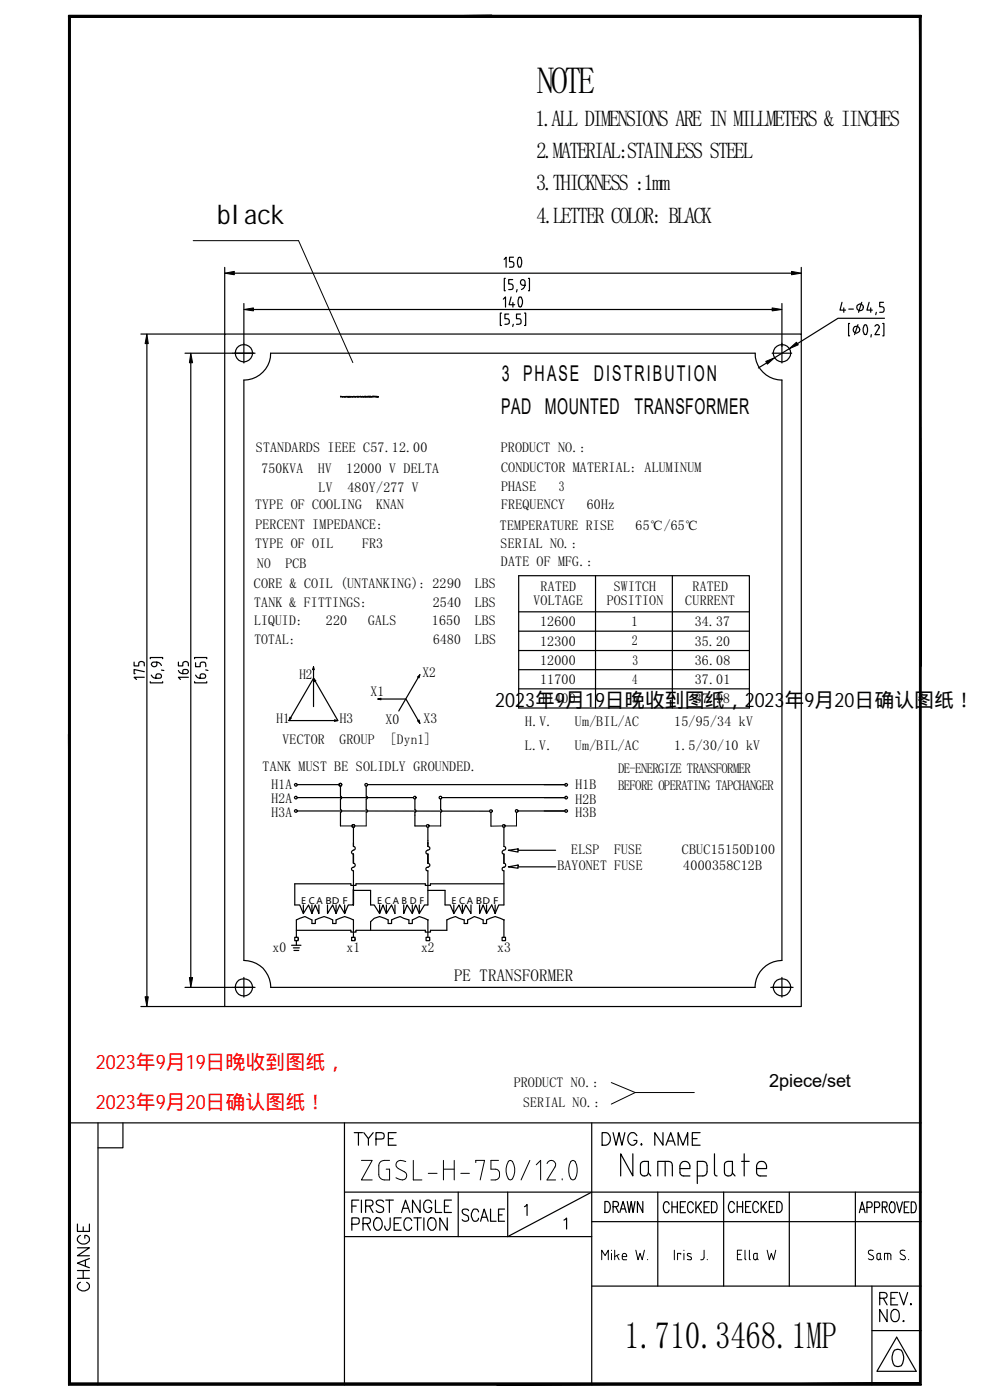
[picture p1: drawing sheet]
<svg xmlns="http://www.w3.org/2000/svg" width="210mm" height="297mm" viewBox="0 0 210 297" stroke-linecap="round" stroke-linejoin="round" font-family="sans-serif">
<g fill="none" stroke="#000" stroke-width=".25">
<path d="M14.5 3.3v290.5h180.9M47.7 56.7v14.2h-17.8M49.7 58h118.2M106.9 55l.5-.4v2.1M107.2 59.1h-.2v2.6h.2M108.8 59.3h-.9v.9h.5a.61 .61 0 0 1 .4 .6 .61 .61 0 0 1-.4 .6h-.5M108.9 54.6h-.8v.9h.5a.62 .62 0 0 1 .4 .6 .62 .62 0 0 1-.4 .6h-.5M110 54.7l.2-.1a1.44 1.44 0 0 1 0 2.1l-.2-.1-.2-.7zM112.1 59.1h.2v2.6h-.2M170 56.7v14.2M31.2 72.9v138.6M39.2 74.9h14.9"/>
<path d="M40.5 77v130.4M47.7 70.9h122.3v142.6h-122.3zM51.7 64.4v12.6M53.8 65.7h110M106.4 66.4h-.3v2.6h.3M106.8 63.5l.4-.5v2.2M107.9 66.6h-.8v1h.5a.61 .61 0 0 1 .4 .6 .61 .61 0 0 1-.4 .6h-.5M108.4 63l-.4 1.6h1.2M108.8 64.2v1M108.9 68.8l-.1 .5M109.7 61.4l-.1 .5M110.1 63.1l.3-.1a1.39 1.39 0 0 1 0 2.2 1.64 1.64 0 0 1-.3-2.1z"/>
<path d="M110.4 66.6h-.8v1h.5a.61 .61 0 0 1 .4 .6 .61 .61 0 0 1-.4 .6h-.5M111.3 66.4h.2v2.6h-.2M111.4 60.5h-.5a.58 .58 0 0 1-.5-.7 .58 .58 0 0 1 .7-.4 1.35 1.35 0 0 1-.5 2M162.6 77l-1.7 1.1M163.8 74.9h4.1M165.9 64.4v12.6M167.4 74l-3.1 1.9M178.6 64.1l-.4 1.7h1.2M179 65.3v1M180 65.6h1M180.2 68.6h-.2v2.6h.2M182 68.9l-.7 2.1"/>
<path d="M182.8 64.1l-.7 2.2M183.3 69l.3-.1a1.56 1.56 0 0 1 .2 2l-.2 .1a1.43 1.43 0 0 1-.3-2zM184.4 64.1l-.5 1.7h1.1M184.7 65.3v1M184.8 71l-.1 .5M185.6 69.2l.5-.3a.49 .49 0 0 1 .3 .7l-.8 1.4h1M185.9 66.3l-.1 .5M187.2 68.6h.3v2.6h-.3M187.4 64.1h-.8v1h.5a.61 .61 0 0 1 .4 .6 .61 .61 0 0 1-.4 .6h-.5M187.6 67.5h-9.8l-8.6 5.4M51.7 80.6a5.7 5.7 0 0 0 5.7-5.7h102.8a5.7 5.7 0 0 0 5.7 5.7M51.7 80.6v123.2a5.6 5.6 0 0 1 5.7 5.7"/>
<path d="M165.9 80.6v123.2a5.8 5.8 0 0 0-5.8 5.7M31.9 139.7v-.2h2.6v.2M41.3 139.7v-.2h2.6v.2M110 122.1h49v28.1h-49zM110 129.8h49M110 133.9h49M110 138h49M126.3 122.1v28.1M142.6 122.1v28.1M28.4 140.5v.8h1v-.5a.6 .6 0 0 1 .6-.5 .6 .6 0 0 1 .6 .5v.5M30.6 143.7h-2.2l.6 .4M30.6 142.5l-2.2-.5v.9h.3"/>
<path d="M31.9 144.6v.3h2.6v-.3M32.1 143.2a1.52 1.52 0 0 0 2.1 .5 .59 .59 0 0 0-.4-.7 .59 .59 0 0 0-.7 .4v.5M33.3 140.5v.4a.55 .55 0 0 1-.7 .5 .55 .55 0 0 1-.4-.7 1.43 1.43 0 0 1 2 .5M34.2 142.2h.6M37.8 142.2a1.43 1.43 0 0 0 2.1 .5 .56 .56 0 0 0-.5-.7 .56 .56 0 0 0-.6 .5v.4M37.8 140.5v.8h1v-.5a.6 .6 0 0 1 .6-.5 .6 .6 0 0 1 .6 .5v.5M40 143.7h-2.2l.5 .4M41.3 144.6v.3h2.6v-.3M41.5 143.2a1.49 1.49 0 0 0 2.1 .5 .57 .57 0 0 0-.5-.7 .57 .57 0 0 0-.6 .4v.5M41.5 140.6v.8h1v-.5a.61 .61 0 0 1 .6-.5 .61 .61 0 0 1 .5 .5v.5M43.6 142.1l.5 .1M66.5 143.9l5.2 9h-10.4z"/>
<path d="M66.5 142.1v7.8M80.1 148.3h6l3 5.2M89.1 143.1l-4.5 7.7M110 142.1h49M110 146.1h49M62.6 166.3h.3l.2 .2-.2 .2h-.3l-.2-.2zM62.6 169h.3l.2 .2-.2 .2h-.3l-.2-.2zM62.6 171.8h.3l.2 .2-.2 .3h-.3l-.2-.3zM63.1 172l40.7 .1M63.1 169.2h24.6M63.1 166.5h8.8M72 166.3h.4v.4h-.4z"/>
<path d="M72.2 166.8v2.1l.3 .3-.3 .3v2.2l.3 .3-.3 .3v2.9M74.7 175h.5v.4h-.5zM75 175.5v4.1M75 179.6l.3 .1 .1 .3-.2 .3h-.2a.45 .45 0 0 0-.4 .4 .45 .45 0 0 0 .2 .4l.2 .1v1.9a.46 .46 0 0 1 .3 .6 .46 .46 0 0 1-.5 .3l-.3 .3 .3 .4h.2v7.3v-3.3v3.3h-1.1l-.8 1.8v-1.8M75 178.8v.8M77.5 166.3h.4v.4h-.4zM77.7 166.8v2.1l.3 .3-.3 .3v2.2l.3 .3-.3 .3M78 166.5h41.8h-4.4M87.8 169h.4v.4h-.4l-.1-.2zM88 169.5v2.2l.3 .3-.3 .3v2.9h2.5M90.5 175h.5v.4h-.5zM90.8 175.5v4.1l.3 .1 .1 .3-.1 .2-.6 .3-.2 .3 .2 .3 .3 .1v1.9l.3 .2 .1 .3-.4 .4"/>
<path d="M93.2 169h.4v.4h-.4zM93.5 169.5v2.2l.2 .3-.2 .3M93.7 169.2h26.1h-4.4M103.9 171.9h.5v.4l-.3 .1-.2-.1zM104.1 172.4v2.9M106.6 175h.5v.4h-.5zM106.9 175.5v4.1l.3 .1 .1 .3-.2 .3h-.2a.45 .45 0 0 0-.4 .4 .45 .45 0 0 0 .2 .4l.2 .1v1.9a.43 .43 0 0 1 .4 .5 .43 .43 0 0 1-.4 .4M109.4 171.8h.4v.5h-.4zM109.9 172h9.9h-4.4M119.9 166.3h.4l.1 .2-.1 .2h-.4zM119.9 169h.4l.1 .2-.1 .2h-.4zM119.9 171.8h.4l.1 .2-.1 .3h-.4z"/>
<path d="M62.5 198.8h.7v.8h-.7zM62.9 198.8v-3.6l1.8-.8 1.5 .8v.7h.7v-.7l1.8-.8 1.9 .8v.7h.7v-.7l1.8-.8 1.1 .4 .8 .4v3.6M62.9 199.6v.9M64.3 192v1.8M66.2 192v1.8l.7-1.8 .7 1.8v-1.8M69.5 192v1.8l1.1-1.8 .7 1.8v-1.8M71.3 193.8l.8-1.8 1 1.8M74.6 198.8h.7v.8h-.7zM75 188.9h3.6v3.1h.8l1.1 1.8M80.5 192v1.8l.7-1.8 .8 1.8 1.1-1.8 .7 1.8v-1.8M82 192v1.8M87.5 192v1.8"/>
<path d="M88.9 192v1.8M90.4 198.8h.7v.8h-.7zM90.8 195.2l-1.9-.8-1.4 .8v.7h-.8v-.7l-1.8-.8-1.8 .8v.7h-.8v-.7l-1.8-.8-1.1 .4-.8 .7v1.9M90.8 184h-.3l-.2 .3 .2 .4h.3v7.3h-.8l-1.1 1.8-.7-1.8-.7 1.8-1.1-1.8-.8 1.8v-1.8M90.8 188.9h3.6v3.1h1.1l.8 1.8v-1.8M90.8 195.2v3.6M90.8 195.2h.1M90.8 184h.1M98.1 192v1.8M99.9 192v1.8l-1.1-1.8-.7 1.8-.7-1.8-1.1 1.8M101.7 192v1.8l.8-1.8 .7 1.8v-1.8M105 192v1.8l-.7-1.8-1.1 1.8"/>
<path d="M106.5 198.8h.7v.8h-.7zM106.9 195.2l-1.9-.8-1.8 .8v.7h-.7v-.7l-1.9-.8-1.4 .8v.7h-.7v-.7l-1.9-.8-1.8 .8v2.2h-3.5v.3h-1.1v-.3h-14.7v.3h-1.1v-.3h-11.5M106.9 187.5h-15.6v.3h-1.1v-.3h-14.7v.3h-1.1v-.3h-11.9v4.5h1.1l.7 1.8 1.1-1.8 .8 1.8M106.9 184h-.2l-.2 .3 .1 .3 .3 .1v7.3h-1.1l-.8 1.8M106.9 195.2h.1M106.9 195.2v3.6M106.9 184h.1M107.8 183.9l2.1-.4v.7zM107.8 180.4l2.1-.3v.7zM109.9 183.9h8M109.9 180.4h8M29.9 213.5h17.8"/>
<path d="M39.2 209.5h14.9M51.7 207.3v4.2M57.4 209.5h102.8M61.8 200.5h2M62.2 201.1h1.3M62.4 201.6h1M163.5 209.5h4.7M165.9 207.3v4.2M14.5 238.2h180.9M20.8 238.2v55.6M26.1 238.2v5.3h-5.3M73.1 238.2v55.6"/>
<path d="M125.5 238.2v55.6M16.4 259.7v1.5h2.6v-1.5M73.1 252.9h122.3M74.6 259.7l1.4-.1 .2-.4-.2-.8h-1.4v2.6M74.6 255.9h1M75.1 240.3h1.8M76 240.3v2.7M76.1 254.6h-1.5v2.6M76.7 254.6v2.6M77 259.6l1.4-.1 .2-.4-.1-.5-.5-.2h-1v2.6M77.2 240.3l.9 1.3v1.4M77.6 255.9h1l.3-.2a.63 .63 0 0 0 .2-.7 .63 .63 0 0 0-.5-.4h-1v2.6"/>
<path d="M77.8 259.6l.8 1.4M78.4 255.9l.7 1.3M79.2 240.3l-1.1 1.3M79.7 258.4a.91 .91 0 0 1 1.4 .9 1.22 1.22 0 0 1-1.2 1.7 1.65 1.65 0 0 1-.2-2.6zM79.8 241.6h1.5a.73 .73 0 0 0 .2-.8 .73 .73 0 0 0-.6-.5h-1.1v2.7M81.4 255a.85 .85 0 0 0-.9-.4 .85 .85 0 0 0-.7 .6 2.52 2.52 0 0 0 1.5 1 .63 .63 0 0 1-.5 1h-.5l-.5-.4M81.8 254.6h1.6M82.4 241.6h1M82.6 254.6v2.6M82.8 258.4v2a.73 .73 0 0 1-.8 .6l-.3-.3-.1-.6M83.6 259.6h.9M84 240.3h-1.6v2.7h1.6"/>
<path d="M85.1 258.4h-1.5v2.6h1.5M85.2 257.2l.8-2.6 1 2.6M85.5 256.3h1.2M87.3 259a.85 .85 0 0 0-1-.6 .85 .85 0 0 0-.6 .9 1.18 1.18 0 0 0 1.1 1.7l.5-.6M87.8 258.4h1.6M88.6 258.4v2.6M89.1 254.6v2.6l-1.6-2.6v2.6M89.9 258.4v2.6M91.2 258.4h.7a1.62 1.62 0 0 1 0 2.6 1.18 1.18 0 0 1-1.2-1.7zM91.6 255.2a.87 .87 0 0 0-1.1-.6 .87 .87 0 0 0-.6 1 1.22 1.22 0 0 0 1.1 1.6 .93 .93 0 0 0 .6-1h-.6M92.4 254.6v2.6h1.3M94.3 255.9h.9"/>
<path d="M94.9 258.4v2.6l-1.6-2.6v2.6M95.8 254.6h-1.5v2.6h1.5M97.2 252.9v9.4M99.4 256.8a.73 .73 0 0 0-.8-.3 .73 .73 0 0 0-.6 .6l.4 .5 .7 .3a.71 .71 0 0 1 .2 1 .71 .71 0 0 1-1.1 .1l-.2-.3M101.5 257.1l-.1-.3a.72 .72 0 0 0-1-.2 1.72 1.72 0 0 0 .2 2.5l.7-.1 .2-.6M101.9 259.1l.8-2.6 .8 2.6M102.2 258.2h1M104.1 256.5v2.6h1.1M105.7 257.7h.8M107 256.5h-1.3v2.6h1.3M107.7 252.9v9.4l17.8-9.4M111.3 256l.5-.5v2.4"/>
<path d="M119.6 258.8l.6-.4v2.3M125.5 259.2h69.9M127.7 240.3h.9a1.42 1.42 0 0 1 .9 1.3 1.42 1.42 0 0 1-.9 1.4h-.9zM128.3 254.9h.6a1.4 1.4 0 0 1 0 2.3h-.6zM130 256h.8a.56 .56 0 0 0 .4-.6 .56 .56 0 0 0-.4-.5h-.8v2.3M130 240.3l.7 2.7 .6-2.7 .6 2.7 .6-2.7M130.6 256l.6 1.2M131.5 257.2l.7-2.3 .6 2.3M131.7 256.5h.8M133.1 254.9l.4 2.3 .4-2.3 .4 2.3 .4-2.3M134.2 244.8v4.7l-2.5-4.7v4.7M135.1 240.9a.98 .98 0 0 0-1.1-.6 .98 .98 0 0 0-.8 1 1.26 1.26 0 0 0 1.3 1.7 .97 .97 0 0 0 .6-1.1h-.6"/>
<path d="M136.1 242.7l.1 .1-.1 .2-.2-.2zM136.1 246.6l.2-.2h1.2v2.3a.85 .85 0 0 1-.8 .8 .85 .85 0 0 1-.9-.8v-1.6zM136.4 254.9v2.3l-1.2-2.3v2.3M137.5 248.8l.5 .7M139.5 249.5v-3.1h2.2a.76 .76 0 0 1 .9 .9v2.2M139.5 252.9v19.9M140.6 240.3v2.7l-1.7-2.7v2.7M141.1 246.4v3.1M141.3 243l1-2.7 .9 2.7M141.6 242.1h1.3M141.9 255.5a.57 .57 0 0 0-.5-.6 .57 .57 0 0 0-.6 .6v1.2a.57 .57 0 0 0 .6 .6 .57 .57 0 0 0 .5-.6M142.5 254.9v2.4"/>
<path d="M142.5 256h1.2M143.7 254.9v2.4M143.8 243v-2.7l1.1 2.7 1-2.7v2.7M144.2 247.9h2.1a1.11 1.11 0 0 0-.7-1.5 1.11 1.11 0 0 0-1.4 1v1.3a.79 .79 0 0 0 .8 .8h1.3M144.3 256h.7M145.4 254.9h-1.1v2.4h1.1M146.9 241.6h1M147.1 255.5a.57 .57 0 0 0-.6-.6 .57 .57 0 0 0-.6 .6l-.1 .3a1.04 1.04 0 0 0 .8 1.5l.5-.6M147.6 254.9v2.4M147.9 249.5h1.2a.87 .87 0 0 0 .9-.9v-1.3a.81 .81 0 0 0-.9-.9h-1.2v4.7M148 255.9l.8 1.4M148.5 240.3h-1.6v2.7h1.6"/>
<path d="M148.8 254.9l-1.2 1.6M149.4 256h.6M150.5 254.9h-1.1v2.4h1.1M150.9 254.9h.6a1.39 1.39 0 0 1 0 2.4h-.6zM151.6 244.8v4.2v.3l.5 .2M153.5 252.9v19.9M153.9 246.6l.5-.2h1v2.3a.85 .85 0 0 1-.9 .8 .85 .85 0 0 1-.8-.8v-1.6zM155.4 248.8l.5 .7M155.8 255.4a.6 .6 0 0 0-.9-.4 1.58 1.58 0 0 0 .1 2.2 .66 .66 0 0 0 .8-.5M156.4 254.9v2.3M156.4 256h1.1M157.3 246.4h1.6"/>
<path d="M157.5 254.9v2.3M157.9 244.8v4.7M158.2 256h.6M159.3 254.9h-1.1v2.3h1.1M160.5 247.9h2.1a1.11 1.11 0 0 0-.7-1.5 1.11 1.11 0 0 0-1.4 1v1.3a.8 .8 0 0 0 .7 .8h1.4M160.9 255.4a.62 .62 0 0 0-.9-.4 1.78 1.78 0 0 0 .1 2.2 .74 .74 0 0 0 .8-.5M161.5 254.9v2.3M161.9 255.9l.7 1.3M162.6 254.9l-1.1 1.6M163.2 256h.6M164.3 254.9h-1.1v2.3h1.1M164.8 254.9h.6a1.46 1.46 0 0 1 0 2.3h-.6z"/>
<path d="M167.4 252.9v19.9M181.4 252.9v19.9M182.3 257.3l.6-2.3 .6 2.3M182.5 256.5h.8M183.9 256.2l.9-.1a.64 .64 0 0 0-.2-1.1h-.7v2.3M185.5 256.2h.7a.64 .64 0 0 0 .4-.6 .64 .64 0 0 0-.4-.6h-.7v2.3M187.2 256.1h.6a.61 .61 0 0 0 .4-.6 .61 .61 0 0 0-.4-.5h-.6v2.3M187.6 256.1l.6 1.2M189 255.1l.1-.1a.68 .68 0 0 1 .8 .9l-.1 .8a.55 .55 0 0 1-.8 .5l-.2-.3a1.66 1.66 0 0 1 .2-1.8zM190.2 255l.6 2.3 .6-2.3M191.8 256.1h.6M192.8 255h-1v2.3h1"/>
<path d="M193.3 255l.8 .1 .3 .8-.1 .8-.2 .5-.3 .1h-.5zM16.4 264.7h2.6l-2.6 1.7h2.6M16.4 271.2h2.6M16.4 269.5h2.6M17.1 272a.84 .84 0 0 0-.7 .9 .84 .84 0 0 0 .7 .8 1.13 1.13 0 0 0 1.3 0 1.13 1.13 0 0 0 .4-1.3l-.4-.4M17.1 262.1a.86 .86 0 0 0-.5 1.3 1.43 1.43 0 0 0 2.4-.2 .89 .89 0 0 0-.6-1.1h-.4v.6M17.7 260.3v.9M17.7 269.5v1.7M18.1 267.4v1.2M19 267l-2.6 1 2.6 .9M73.1 262.3h52.4M125.5 272.8h69.9"/>
<path d="M185 272.8v21M186.6 275.4l1.4-.1a.63 .63 0 0 0 0-1l-1.4-.1v2.6M187.4 275.4l.8 1.4M188.2 277.8v2.6l-1.6-2.6v2.6M189 275.4h.8M189.2 278.1l.4-.3a1.12 1.12 0 0 1 1.2 1.6 .9 .9 0 0 1-.9 1 .9 .9 0 0 1-.9-1zM190.4 274.2h-1.4v2.6h1.4M190.8 274.2l.9 2.6 .8-2.6M193.2 276.6l.1 .1-.1 .1zM185 282.3h10.4M189.7 286.4a1.19 1.19 0 0 1 1.8 .5 2.93 2.93 0 0 1-.3 2.8 1.19 1.19 0 0 1-1.8-.5 2.9 2.9 0 0 1 .3-2.8zM190.2 283.7l4.2 7.2h-8.4z"/>
<path d="M191.5 280.3l.2-.1 .1 .1z"/>
<circle cx="51.7" cy="74.9" r="1.85"/>
<circle cx="165.9" cy="74.9" r="1.83"/>
<circle cx="181.7" cy="69.9" r=".72"/>
<circle cx="182.4" cy="65.2" r=".69"/>
<circle cx="51.7" cy="209.5" r="1.85"/>
<circle cx="165.9" cy="209.5" r="1.83"/>
</g>
<path d="M14.5 3.5h180.9M14.7 3.3v290.5" fill="none" stroke="#000" stroke-width=".42"/>
<g fill="none" stroke="#000" stroke-width=".21">
<path d="M14.5 3.3h89.9l-89.9 .4zM14.5 3.7l89.9-.4h91l-.4 .4zM14.5 3.3l.4 .4v289.7l-.4-137.7zM14.5 3.3h89.9l-89.5 .4zM14.9 3.7l89.5-.4h91v.4zM195 3.7l.4 137.7v152.4l-.4-.4zM195.4 3.3v138.1l-.4-137.7zM41 51.1h22.3l11.5 25.8M47.7 58l2-.4v.7zM167.9 57.6l2.1 .4-2.1 .3zM31.2 70.9l.3 2h-.7zM40.5 74.9l.4 2.1h-.7z"/>
<path d="M51.7 65.7l2.1-.4v.7zM162.4 76.7l1.9-.8-1.5 1.4zM163.8 65.3l2.1 .4-2.1 .3zM167.4 74l1.6-1.4 .3 .6zM72.3 84.2h.1M72.3 84.1v.1M72.3 84.1h.1M72.3 84.1l.1 .1M72.5 84.2h.1M72.5 84.1v.1M72.7 84.1l-.1 .1 .3-.1M72.7 84.2h.1"/>
<path d="M72.8 84.1v.1M72.9 84.1h.1M72.9 84.1v.1M73 84.1v.1M73.1 84.2h.4M73.1 84.1v.1M73.1 84.2h.1M73.2 84.1v.1M73.2 84.1l-.1 .1M73.3 84.1v.1M73.4 84.1h.1M73.4 84.1v.1"/>
<path d="M73.6 84.1v.1M73.7 84.2h.1M73.9 84.1l-.2 .1M73.9 84.1v.1M74 84.2l.1-.1-.1 .1M74 84.1l-.2 .1M74.2 84.2h-.1M74.2 84.1l-.1 .1M74.3 84.1v.1M74.3 84.1h.1M74.4 84.1l-.3 .1M74.4 84.1l.1 .1"/>
<path d="M74.5 84.1l.1 .1M74.7 84.1h.2M74.7 84.1l.2 .1-.1-.1M74.9 84.1v.1M75 84.1v.1M75.1 84.1h.1M75.1 84.1v.1M75.2 84.2h.1M75.2 84.2l.3-.1-.1 .1M75.2 84.1l.1 .1M75.4 84.1v.1M75.4 84.2h.1"/>
<path d="M75.5 84.2h-.1M75.5 84.1l.1 .1M75.6 84.1v.1l.1-.1M75.8 84.2h.1M75.9 84.1l-.1 .1M75.9 84.1v.1M76 84.1h.2M76 84.1v.1M76.1 84.1v.1M76.2 84.1l-.1 .1M76.2 84.2h-.1M76.2 84.1v.1"/>
<path d="M76.4 84.2v-.1l.1 .1M76.4 84.1h.1M76.5 84.1v.1M76.6 84.1v.1M76.7 84.1l-.1 .1 .2-.1M76.8 84.1v.1M76.9 84.2h.1M76.9 84.1h.1M76.9 84.1v.1M77.1 84.1v.1M77.1 84.2h.1M77.2 84.1l.1 .1"/>
<path d="M77.3 84.1h-.3l.1 .1M77.3 84.1v.1M77.3 84.2h.3v-.1l-.1 .1M77.3 84.1h.4M77.5 84.2h.1M77.6 84.1v.1M77.8 84.1l-.2 .1M77.8 84.2h.1M77.8 84.1v.1M77.9 84.1v.1M77.9 84.1h.1M77.9 84.2h.1"/>
<path d="M77.9 84.2h.2M78 84.1v.1M78.1 84.1v.1M78.1 84.1h.3v.1M78.1 84.1h.1M78.1 84.2h.1M78.2 84.1v.1M78.3 84.2h.5h-.1M78.3 84.1v.1M78.3 84.2h.1M78.5 84.2l.2-.1-.1 .1M78.5 84.1v.1"/>
<path d="M78.9 84.1h.1M78.9 84.2h.1M79 84.1h.1M79 84.1v.1M79.1 84.1v.1v-.1h.4M79.2 84.1h.1M79.2 84.1v.1M79.3 84.1v.1M79.4 84.1h.1M79.4 84.1v.1M79.5 84.1v.1M79.6 84.1v.1"/>
<path d="M79.7 84.2v-.1l.3 .1M79.7 84.1l.1 .1M79.8 84.2h-.1M79.8 84.2h.1M80 84.1v.1M80 84.1h.1M80.1 84.2h.1M80.2 84.1v.1M80.2 84.2h.1M80.2 84.2l-.1-.1v.1M14.5 155.7l.4 137.7-.4 .4zM61.5 152.1l.3 .2-.5 .6z"/>
<path d="M66.5 143.9l.5 .5-.3 .2zM66.5 141.4l.2 .7h-.4zM71 152.7l.7 .2-.7 .1zM80.1 148.3l.7-.2v.4zM88.6 152.9l.3-.2 .2 .8zM89.1 143.1l-.2 .7-.3-.2zM72.2 175.2h2.5M77.7 172.3v2.9h-2.5M93.5 172.3v2.9h-2.5M106.6 175.2l-2.5 .1M106.9 175.2h.1M109.6 172.3v2.9h-2.5"/>
<path d="M30.8 211.5h.7l-.3 2zM40.2 207.4h.7l-.4 2.1zM129.7 229.7l5 2.1M134.7 231.8l-5 2.4M134.7 231.8h12.6M76.7 246.2h2.3l-2.3 4.1h2.3M82.6 246.2a2.03 2.03 0 0 0-2 .4l-.3 .7v1.9a1.19 1.19 0 0 0 1.2 1.1h1.1v-2.3h-.7M86.1 246.4a1.41 1.41 0 0 0-2 .3 .87 .87 0 0 0 .4 1.2l1.3 .7a.94 .94 0 0 1 .4 1.3 .94 .94 0 0 1-1.3 .3l-.9-.3M87.7 246.2v4.1h1.8M90.8 248.9h1.9M94.1 248h2.3M94.1 246.2v4.1"/>
<path d="M96.4 246.2v4.1M97.7 248.9h1.9M100.9 246.6v-.4h1.9l-.9 4.1M105.7 246.2h-1.6v1.8h1a1.17 1.17 0 0 1 .9 1.2 1.17 1.17 0 0 1-.9 1.1h-1M108 246.3h.5a3.2 3.2 0 0 1 0 3.9h-.5a3.3 3.3 0 0 1 0-3.9zM112.4 246.2l-1.9 4.1M113.7 247.1l1-.9v4.1M116 246.8a.93 .93 0 0 1 1.3-.6 .93 .93 0 0 1 .4 1.4l-1.7 2.7h1.9M119.3 250.1v.2M121.1 246.4a.55 .55 0 0 1 .9 0 3.6 3.6 0 0 1-.2 3.8h-.5a3.6 3.6 0 0 1-.2-3.8zM127.6 267.3v-2.1l.8 1.2 .6-1.2v2.1M129.7 265.2v.1"/>
<path d="M129.7 265.9v1.4M130.4 265.2v2.1M130.9 266.4l.4 .9M131.3 266.1l-.9 .5M132 266.6h.9a.53 .53 0 0 0-.1-.6 .53 .53 0 0 0-.6-.1l-.1 .2a.94 .94 0 0 0 .1 1.1l.7 .1M134.9 265.2l.4 2.1 .5-1.4 .4 1.4 .5-2.1M137.4 267.2v.1M143 265.2v2.1M144.4 266.1v-.2h-.7v1.4M145.1 265.2v.1M145.1 265.9v1.4M146.6 266l-.7-.1-.1 .4 .8 .4 .1 .3a.61 .61 0 0 1-.9 .2"/>
<path d="M149.4 265.2v1.6a.53 .53 0 0 1-.8 .5M150 267.2v.1M156.4 266.1h.7M157.4 265.2h-1v2.1h1M158 265.2v1.8l.2 .3M159 265.2v1.8l.2 .3M159.9 266.1l.7-.2v1l-.2 .3-.5-.1zM160.6 267l.2 .3M162.7 265.2l.5 2.1 .4-1.4 .5 1.4 .4-2.1M185.2 265.3a.58 .58 0 0 0-.7-.1 .58 .58 0 0 0-.3 .7l1.1 .7a.44 .44 0 0 1-.4 .7l-.7-.3M186.2 265.9h.5v1.2l-.3 .2-.2-.1-.2-.3v-.7zM186.7 267l.3 .3"/>
<path d="M187.6 267.3v-1.4h1.2l.2 .4v1M188.3 265.9v1.4M191.9 265.3h-.8a.46 .46 0 0 0 .1 .8l.6 .3a.45 .45 0 0 1 .3 .5 .45 .45 0 0 1-.5 .4l-.7-.3M192.7 267.2v.1M14.9 293.4h180.1l-89.6 .4h-90.9zM105.4 293.8l89.6-.4 .4 .4z"/>
</g>
<path d="M195.2 3.3v290.5" fill="none" stroke="#000" stroke-width=".38"/>
<g fill="#000">
<path d="M47.7 58l2-.4v.7zM167.9 57.6l2.1 .4-2.1 .3zM31.2 70.9l.3 2h-.7zM40.5 74.9l.4 2.1h-.7zM51.7 65.7l2.1-.4v.7zM162.4 76.7l1.9-.8-1.5 1.4zM163.8 65.3l2.1 .4-2.1 .3zM167.4 74l1.6-1.4 .3 .6zM61.5 152.1l.3 .2-.5 .6zM66.5 143.9l.5 .5-.3 .2zM66.5 141.4l.2 .7h-.4zM71 152.7l.7 .2-.7 .1z"/>
<path d="M80.1 148.3l.7-.2v.4zM88.6 152.9l.3-.2 .2 .8zM89.1 143.1l-.2 .7-.3-.2zM30.8 211.5h.7l-.3 2zM40.2 207.4h.7l-.4 2.1zM105.4 293.8l89.6-.4 .4 .4z"/>
<path d="M14.9 293.4h180.1l-89.6 .4h-90.9z" fill-rule="evenodd"/>
</g>
<g font-size="8">
<text x="114" y="19.7">NOTE</text>
<text x="132.5" y="286">1.710.3468.1MP</text>
</g>
<text font-size="5.7" x="46.1" y="47.6">black</text>
<g font-size="4.8">
<text x="113.5" y="26.6">1.ALL DIMENSIONS ARE IN MILLMETERS &amp; IINCHES</text>
<text x="113.8" y="33.5">2.MATERIAL:STAINLESS STEEL</text>
<text x="113.7" y="40.4">3.THICKNESS :1mm</text>
<text x="113.8" y="47.2">4.LETTER COLOR: BLACK</text>
</g>
<g font-size="4.6">
<text x="106.4" y="80.8">3 PHASE DISTRIBUTION</text>
<text x="106.3" y="87.8">PAD MOUNTED TRANSFORMER</text>
</g>
<g font-size="4.2">
<text x="105" y="150.1">2023年9月19日晚收到图纸，2023</text>
<text x="166.4" y="150.1">年</text>
<text x="170.7" y="150.1">9月20日确认图纸！</text>
</g>
<g font-size="4.2" fill="#f00">
<text x="20.3" y="226.9">2023年9月19日晚收到图纸，</text>
<text x="20.3" y="235.3">2023年9月20日确认图纸！</text>
</g>
<text font-size="3.9" x="163.2" y="230.7">2piece/set</text>
<text font-size="3.6" x="96.3" y="208">PE TRANSFORMER</text>
<g font-size="3">
<text x="54.3" y="95.9">STANDARDS IEEE C57.12.00</text>
<text x="106.2" y="95.9">PRODUCT NO.:</text>
<text x="55.5" y="100.4">750KVA</text>
<text x="67.5" y="100.4">HV</text>
<text x="73.4" y="100.4">12000 V DELTA</text>
<text x="106.3" y="100">CONDUCTOR MATERIAL: ALUMINUM</text>
<text x="67.6" y="104.5">LV</text>
<text x="73.7" y="104.5">480Y/277 V</text>
<text x="106.3" y="104.1">PHASE</text>
<text x="118.5" y="104.1">3</text>
<text x="54.1" y="108.1">TYPE OF COOLING</text>
<text x="54.2" y="112.2">PERCENT IMPEDANCE:</text>
<text x="79.8" y="108.1">KNAN</text>
<text x="106" y="112.4">TEMPERATURE RISE</text>
<text x="106.3" y="108">FREQUENCY</text>
<text x="124.5" y="108">60Hz</text>
<text x="134.8" y="112.4">65℃/65℃</text>
<text x="54.1" y="116.3">TYPE OF OIL</text>
<text x="76.8" y="116.3">FR3</text>
<text x="106.2" y="116.2">SERIAL NO.:</text>
<text x="53.8" y="124.7">CORE &amp; COIL (UNTANKING): 2290</text>
<text x="54.6" y="120.4">NO</text>
<text x="60.5" y="120.4">PCB</text>
<text x="100.7" y="124.7">LBS</text>
<text x="106.3" y="120">DATE OF MFG.:</text>
<text x="114.7" y="125.3">RATED</text>
<text x="130.2" y="125.3">SWITCH</text>
<text x="146.9" y="125.3">RATED</text>
<text x="53.9" y="128.7">TANK &amp; FITTINGS:</text>
<text x="91.8" y="128.7">2540</text>
<text x="100.7" y="128.7">LBS</text>
<text x="113.2" y="128.4">VOLTAGE</text>
<text x="128.7" y="128.4">POSITION</text>
<text x="145.4" y="128.4">CURRENT</text>
<text x="53.9" y="132.6">LIQUID:</text>
<text x="54" y="136.7">TOTAL:</text>
<text x="69.1" y="132.6">220</text>
<text x="78.1" y="132.6">GALS</text>
<text x="91.6" y="132.6">1650</text>
<text x="91.9" y="136.7">6480</text>
<text x="100.7" y="132.6">LBS</text>
<text x="100.8" y="136.7">LBS</text>
<text x="114.6" y="132.8">12600</text>
<text x="114.6" y="136.9">12300</text>
<text x="133.9" y="132.8">1</text>
<text x="134" y="136.9">2</text>
<text x="147.4" y="132.8">34.37</text>
<text x="147.4" y="136.9">35.20</text>
<text x="89.6" y="143.7">X2</text>
<text x="114.6" y="141">12000</text>
<text x="134.2" y="141">3</text>
<text x="147.4" y="141">36.08</text>
<text x="63.5" y="144.1">H2</text>
<text x="78.6" y="147.7">X1</text>
<text x="114.6" y="145.1">11700</text>
<text x="114.6" y="149.1">11400</text>
<text x="134.1" y="145">4</text>
<text x="134.1" y="149.1">5</text>
<text x="147.4" y="145.1">37.01</text>
<text x="147.4" y="149.1">37.98</text>
<text x="58.6" y="153.4">H1</text>
<text x="72.1" y="153.4">H3</text>
<text x="81.8" y="153.5">X0</text>
<text x="89.8" y="153.5">X3</text>
<text x="111.4" y="154">H.V.</text>
<text x="122" y="154">Um/BIL/AC</text>
<text x="143" y="154">15/95/34 kV</text>
<text x="59.9" y="157.9">VECTOR</text>
<text x="72" y="157.9">GROUP</text>
<text x="82.7" y="157.9">[Dyn1]</text>
<text x="111.3" y="159">L.V.</text>
<text x="122" y="159">Um/BIL/AC</text>
<text x="143" y="159">1.5/30/10 kV</text>
<text x="55.7" y="163.6">TANK MUST BE SOLIDLY GROUNDED.</text>
<text x="57.6" y="167.3">H1A</text>
<text x="122.1" y="167.3">H1B</text>
<text x="131.1" y="163.9">DE-ENERGIZE TRANSFORMER</text>
<text x="131.1" y="167.6">BEFORE OPERATING TAPCHANGER</text>
<text x="57.6" y="170.3">H2A</text>
<text x="57.6" y="173.3">H3A</text>
<text x="122.1" y="170.5">H2B</text>
<text x="122.1" y="173.3">H3B</text>
<text x="118.2" y="184.6">BAYONET FUSE</text>
<text x="121.2" y="181.2">ELSP</text>
<text x="130.3" y="181.2">FUSE</text>
<text x="144.7" y="181.2">CBUC15150D100</text>
<text x="144.9" y="184.6">4000358C12B</text>
<text x="57.8" y="201.9">x0</text>
<text x="73.5" y="201.9">x1</text>
<text x="89.3" y="201.9">x2</text>
<text x="105.5" y="201.9">x3</text>
<text x="109" y="230.6">PRODUCT NO.:</text>
<text x="111" y="234.8">SERIAL NO.:</text>
</g>
<g font-size="1.9">
<text x="63.9" y="191.7">E C A BD F</text>
<text x="80" y="191.7">E C A B D F</text>
<text x="95.8" y="191.7">E C A BD F</text>
</g>
</svg>
